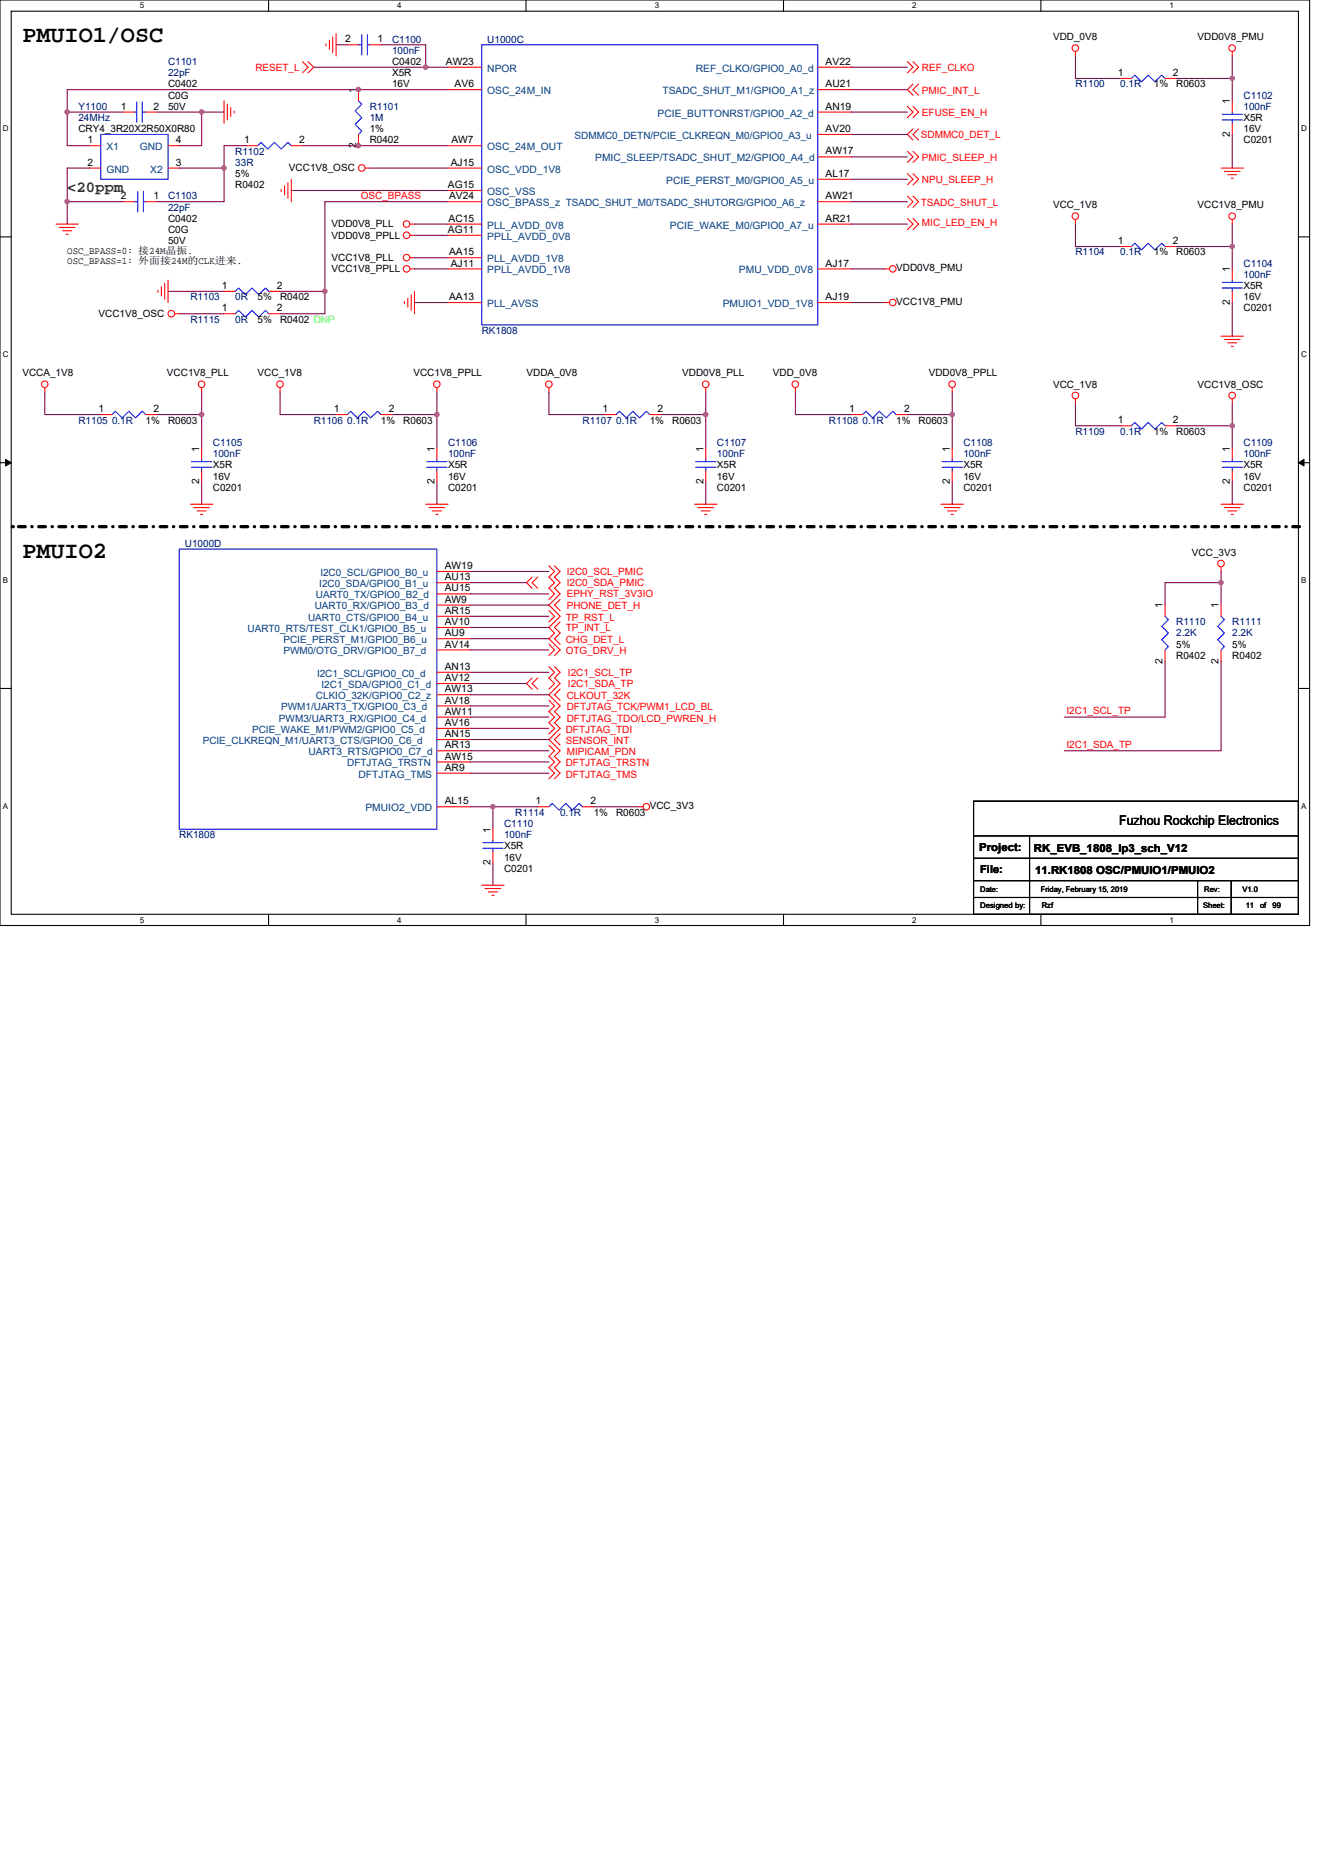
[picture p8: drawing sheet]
<svg xmlns="http://www.w3.org/2000/svg" width="210mm" height="297mm" viewBox="0 0 210 297" stroke-linecap="round" stroke-linejoin="round" font-family="sans-serif">
<path d="M0 0h207.9v146.9h-207.9zM1.8 1.8h204.3v143.3h-204.3z" fill="none" stroke="#000" stroke-width=".17"/>
<g fill="#fff">
<path d="M22.2 .2h.7v1.4h-.7z"/>
<path d="M22.2 145.3h.7v1.4h-.7z"/>
</g>
<path d="M42.6 0v1.8M42.6 145.1v1.8" fill="none" stroke="#000" stroke-width=".17"/>
<g fill="#fff">
<path d="M63.1 .2h.7v1.4h-.7z"/>
<path d="M63.1 145.3h.7v1.4h-.7z"/>
</g>
<path d="M83.5 0v1.8M83.5 145.1v1.8" fill="none" stroke="#000" stroke-width=".17"/>
<g fill="#fff">
<path d="M103.9 .2h.7v1.4h-.7z"/>
<path d="M103.9 145.3h.7v1.4h-.7z"/>
</g>
<path d="M124.4 0v1.8M124.4 145.1v1.8" fill="none" stroke="#000" stroke-width=".17"/>
<g fill="#fff">
<path d="M144.8 .2h.7v1.4h-.7z"/>
<path d="M144.8 145.3h.7v1.4h-.7z"/>
</g>
<path d="M165.2 0v1.8M165.2 145.1v1.8" fill="none" stroke="#000" stroke-width=".17"/>
<g fill="#fff">
<path d="M185.6 .2h.7v1.4h-.7z"/>
<path d="M185.6 145.3h.7v1.4h-.7z"/>
<path d="M.4 19.7h1v1.4h-1z"/>
<path d="M206.5 19.7h.9v1.4h-.9z"/>
<path d="M.4 55.5h1v1.4h-1z"/>
<path d="M206.5 55.5h.9v1.4h-.9z"/>
</g>
<path d="M0 37.6h1.8M206.1 37.6h1.8" fill="none" stroke="#000" stroke-width=".17"/>
<g fill="#fff">
<path d="M.4 91.3h.9v1.5h-.9z"/>
<path d="M206.5 91.3h.9v1.5h-.9z"/>
</g>
<path d="M0 73.4h1.8M206.1 73.4h1.8" fill="none" stroke="#000" stroke-width=".17"/>
<path d="M.9 72.9l.9 .5-.9 .5zM206.1 73.4l.9-.5v1z" fill="#000" stroke="#000" stroke-width=".16"/>
<g fill="#fff">
<path d="M.4 127.1h.9v1.5h-.9z"/>
<path d="M206.5 127.1h.9v1.5h-.9z"/>
</g>
<path d="M0 109.2h1.8M206.1 109.2h1.8M154.5 127.1h51.6v18h-51.6zM154.5 132.6h51.6M154.5 136.2h51.6M154.5 139.7h51.6M163.4 132.6v12.5M190.1 139.7v5.4M195.4 139.7v5.4M154.5 142.4h51.6" fill="none" stroke="#000" stroke-width=".17"/>
<path d="M1.9 83.6h.1M206.2 83.6h-204.3" fill="none" stroke="#000" stroke-width=".53" stroke-dasharray="1.1 1.1 0 1.1"/>
<g fill="none" stroke="#f00" stroke-width=".17">
<path d="M19.6 17.8h1.7M23.1 17.8h1.8M35.6 16v3.6M36.1 16.5v2.5M36.6 17.1v1.4M37.2 17.6v.3M48 9.8l.9 .9-.9 .9M48.9 9.8l.9 .9-.9 .9M51.7 6.9v.4M52.3 6.4v1.4M52.8 5.9v2.5M53.3 5.3v3.6"/>
<path d="M55.1 7.1h1.8M56.9 14.2v1.8M58.7 7.1h1.8M71.1 10.7h5.4M71.1 14.2h5.4M129.8 10.7h5.3M129.8 14.2h5.3M129.8 17.8h5.3M144 9.8l.9 .9-.9 .9M144 16.9l.9 .9-.9 .9M144.9 13.3l-.9 .9 .9 .9M144.9 9.8l.9 .9-.9 .9"/>
<path d="M144.9 16.9l.9 .9-.9 .9M145.8 13.3l-.9 .9 .9 .9M170.7 8.2v.7M177.8 12.4h1.8M184.9 12.4h1.8M195.6 8.2v.7M195.6 16v1.8M195.6 19.6v1.7M8.9 35.6h3.5M9.4 36.1h2.5M9.9 36.6h1.5M10.5 37.2h.3"/>
<path d="M14.2 23.1h1.8M14.2 26.7h1.8M19.6 32h1.7M23.1 32h1.8M26.7 26.7h1.7M26.7 23.1h1.7M39.1 23.1h1.8M44.6 30.1v.3M45.2 29.5v1.4M45.7 29v2.5M46.2 28.4v3.6M46.2 23.1h1.8"/>
<path d="M56.9 21.3v1.8M58 26.7h.7M65.1 37.3h.7M65.1 35.6h.7M71.1 32h5.4M71.1 23.1h5.4M71.1 26.7h5.4M71.1 37.3h5.4M71.1 30.2h5.4M71.1 35.6h5.4M129.8 21.3h5.3M129.8 32h5.3"/>
<path d="M129.8 28.4h5.3M129.8 24.9h5.3M129.8 35.6h5.3M144 24l.9 .9-.9 .9M144 31.1l.9 .9-.9 .9M144 27.6l.9 .8-.9 .9M144 34.7l.9 .9-.9 .8M144.9 20.4l-.9 .9 .9 .9M144.9 24l.9 .9-.9 .9M144.9 31.1l.9 .9-.9 .9M144.9 27.6l.9 .8-.9 .9M144.9 34.7l.9 .9-.9 .8"/>
<path d="M145.8 20.4l-.9 .9 .9 .9M170.7 34.8v.8M177.8 39.1h1.8M184.9 39.1h1.8M193.8 26.7h3.6M194.3 27.2h2.5M194.9 27.7h1.4M195.4 28.3h.3M195.6 34.8v.8M25.1 46.1v.3M25.6 45.5v1.4M26.1 45v2.5"/>
<path d="M26.7 44.4v3.6M27.7 49.8h.7M35.6 46.2h1.7M35.6 49.8h1.7M42.7 46.2h1.7M42.7 49.8h1.7M64.2 47.8v.4M64.7 47.3v1.4M65.1 40.9h.7M65.1 42.7h.7M65.3 46.8v2.5M65.8 46.2v3.6"/>
<path d="M71.1 42.7h5.4M71.1 48h5.4M71.1 40.9h5.4M129.8 42.7h5.3M129.8 48h5.3M140.5 48h.7M140.5 42.7h.7M193.8 53.3h3.6M194.3 53.9h2.5M194.9 54.4h1.4M195.4 54.9h.3M195.6 42.7v1.7"/>
<path d="M195.6 46.2v1.8M7.1 61.5v.7M16 65.8h1.8M23.1 65.8h1.8M32 61.5v.7M32 71.1v1.8M32 74.7v1.8M44.4 61.5v.7M53.3 65.8h1.8M60.5 65.8h1.7M69.3 61.5v.7M69.3 71.1v1.8"/>
<path d="M69.3 74.7v1.8M87.1 61.5v.7M96 65.8h1.8M103.1 65.8h1.8M112 61.5v.7M112 71.1v1.8M112 74.7v1.8M126.2 61.5v.7M135.1 65.8h1.8M142.2 65.8h1.8M151.1 61.5v.7M151.1 71.1v1.8"/>
<path d="M151.1 74.7v1.8M170.7 63.3v.7M177.8 67.6h1.8M184.9 67.6h1.8M195.6 63.3v.7M195.6 71.1v1.8M195.6 74.7v1.8M30.2 80h3.6M30.8 80.5h2.5M31.3 81.1h1.4M31.8 81.6h.4M67.6 80h3.5"/>
<path d="M68.1 80.5h2.5M68.6 81.1h1.5M69.2 81.6h.3M69.3 99.6h5.4M69.3 90.7h5.4M69.3 92.5h5.4M69.3 97.8h5.4M69.3 96h5.4M69.3 94.2h5.4M84.5 91.6l-.9 .9 .9 .8M85.3 91.6l-.8 .9 .8 .8M87.1 89.8l.9 .9-.9 .9 .9 .9-.9 .8 .9 .9-.9 .9"/>
<path d="M87.1 96.9l.9 .9-.9 .9M88 89.8l.9 .9-.9 .9 .9 .9-.9 .8 .9 .9-1.8 1.8 1.8 1.8-1.8 1.8 .9 .9-.9 .8 1.8 1.8-.9 .9M88.9 98.7l-.9 .9 .9 .9-.9 .8 .9 .9M88.9 95.1l-.9 .9 .9 .9M110.2 80h3.6M110.8 80.5h2.5M111.3 81.1h1.4M111.8 81.6h.4M149.4 80h3.5M149.9 80.5h2.5M150.4 81.1h1.4M151 81.6h.3"/>
<path d="M184.9 96v1.8M193.8 90v.7M193.8 80h3.6M193.8 96v1.8M194.3 80.5h2.5M194.9 81.1h1.4M195.4 81.6h.3M69.3 110.2h5.4M69.3 101.3h5.4M69.3 108.5h5.4M69.3 103.1h5.4M69.3 112h5.4"/>
<path d="M69.3 115.6h5.4M69.3 113.8h5.4M69.3 106.7h5.4M69.3 117.3h5.4M69.3 119.1h5.4M84.5 107.6l-.9 .9 .9 .8M85.3 107.6l-.8 .9 .8 .8M87.1 111.1l.9 .9-.9 .9 .9 .9-.9 .9 .9 .9-.9 .9M87.1 105.8l.9 .9-.9 .9 .9 .9-.9 .8M87.1 118.2l.9 .9-.9 .9 .9 .9-.9 .9 .9 .9-.9 .9M87.1 102.2l.9 .9-.9 .9M88 105.8l.9 .9-.9 .9 .9 .9-1.8 1.7 1.8 1.8-.9 .9 .9 .9-.9 .9 .9 .9-1.8 1.7 1.8 1.8-.9 .9 .9 .9-.9 .9 .9 .9-.9 .9"/>
<path d="M88.9 109.3l-.9 .9 .9 .9M88.9 116.5l-.9 .8 .9 .9M184.9 103.1v1.8M193.8 103.1v1.8M69.3 120.9h5.4M69.3 122.7h5.4M69.3 128h5.4M78.2 131.6v1.7M78.2 135.1v1.8M85.3 128h1.8M92.5 128h1.7M101.3 128h.8"/>
<path d="M76.5 140.5h3.5M77 141h2.5M77.5 141.5h1.5M78.1 142.1h.3"/>
<circle cx="170.7" cy="7.6" r=".52"/>
<circle cx="195.6" cy="7.6" r=".52"/>
<circle cx="57.4" cy="26.7" r=".52"/>
<circle cx="64.5" cy="37.3" r=".52"/>
<circle cx="64.5" cy="35.5" r=".52"/>
<circle cx="170.7" cy="34.3" r=".52"/>
<circle cx="195.6" cy="34.3" r=".52"/>
<circle cx="27.2" cy="49.8" r=".52"/>
<circle cx="64.5" cy="40.9" r=".52"/>
<circle cx="64.5" cy="42.7" r=".52"/>
<circle cx="141.7" cy="48" r=".52"/>
<circle cx="141.7" cy="42.7" r=".52"/>
<circle cx="7.1" cy="61" r=".52"/>
<circle cx="32" cy="61" r=".52"/>
<circle cx="44.4" cy="61" r=".52"/>
<circle cx="69.3" cy="61" r=".52"/>
<circle cx="87.1" cy="61" r=".52"/>
<circle cx="112" cy="61" r=".52"/>
<circle cx="126.2" cy="61" r=".52"/>
<circle cx="151.1" cy="61" r=".52"/>
<circle cx="170.7" cy="62.7" r=".52"/>
<circle cx="195.6" cy="62.7" r=".52"/>
<circle cx="193.8" cy="89.4" r=".52"/>
<circle cx="102.6" cy="128" r=".52"/>
</g>
<g fill="none" stroke="#00f" stroke-width=".17">
<path d="M21.3 17.8h.4M21.7 16.2v3.2M22.6 16.2v3.2M22.6 17.8h.5M56.9 16l.5 .5-1 1.1 1 1.1-1 1 1 1.1-.5 .5M56.9 7.1h.5M57.4 5.5v3.2M58.3 7.1h.4M58.3 5.5v3.2M76.5 7.1h53.3v44.5h-53.3zM179.6 12.4l.5-.5 1.1 1.1 1-1.1 1.1 1.1 1.1-1.1 .5 .5M194 19h3.2"/>
<path d="M194 18.1h3.2M195.6 17.8v.3M195.6 19v.6M16 21.3h10.7v7.1h-10.7zM21.3 32h.6M21.9 30.4v3.2M22.8 30.4v3.2M22.8 32h.3M40.9 23.1l.5-.5 1.1 1 1.1-1 1 1 1.1-1 .5 .5M179.6 39.1l.5-.5 1.1 1 1-1 1.1 1 1.1-1 .5 .5M37.3 46.2l.6-.5 1 1.1 1.1-1.1 1.1 1.1 1-1.1 .6 .5M37.3 49.8l.6-.5 1 1 1.1-1 1.1 1 1-1 .6 .5"/>
<path d="M194 45.7h3.2M194 44.8h3.2M195.6 44.4v.4M195.6 45.7v.5M17.8 65.8l.5-.5 1.1 1 1-1 1.1 1 1.1-1 .5 .5M30.4 74.1h3.2M30.4 73.3h3.2M32 72.9v.4M32 74.1v.6M55.1 65.8l.5-.5 1.1 1 1.1-1 1 1 1.1-1 .6 .5M67.7 74.1h3.3M67.7 73.3h3.3"/>
<path d="M69.3 72.9v.4M69.3 74.1v.6M97.8 65.8l.5-.5 1.1 1 1.1-1 1 1 1.1-1 .5 .5M110.4 74.1h3.2M110.4 73.3h3.2M112 72.9v.4M112 74.1v.6M136.9 65.8l.5-.5 1.1 1 1.1-1 1 1 1.1-1 .5 .5M149.5 74.1h3.2M149.5 73.3h3.2M151.1 72.9v.4M151.1 74.1v.6"/>
<path d="M179.6 67.6l.5-.6 1.1 1.1 1-1.1 1.1 1.1 1.1-1.1 .5 .6M194 74.1h3.2M194 73.3h3.2M195.6 72.9v.4M195.6 74.1v.6M28.4 87.1h40.9v44.5h-40.9zM184.9 97.8l.5 .5-1 1.1 1 1.1-1 1 1 1.1-.5 .5M193.8 97.8l.5 .5-1 1.1 1 1.1-1 1 1 1.1-.5 .5M76.6 134.6h3.2M76.6 133.7h3.2M78.2 133.3v.4M78.2 134.6v.5"/>
<path d="M87.1 128l.6-.5 1 1 1.1-1 1 1 1.1-1 .6 .5"/>
</g>
<g fill="none" stroke="#800040" stroke-width=".17">
<path d="M10.7 17.8v5.3h3.5M10.7 17.8h8.9M24.9 17.8h7.1M32 17.8v5.3h-3.6M32 17.8h3.6M49.8 10.7h17.8M53.3 7.1h1.8M60.5 7.1h7.1v3.6M67.6 10.7h3.5M71.1 14.2h-60.4v3.6M135.1 14.2h8.9M135.1 10.7h8.9"/>
<path d="M135.1 17.8h8.9M170.7 8.9v3.5h7.1M186.7 12.4h8.9M195.6 8.9v7.1M10.7 32h8.9M10.7 32v3.6M14.2 26.7h-3.5v5.3M28.4 26.7h7.2M35.6 26.7v5.3h-10.7M39.1 23.1h-3.5v3.6M46.2 30.2h24.9M48 23.1h23.1"/>
<path d="M58.7 26.7h12.4M65.8 35.6h5.3M65.8 37.3h5.3M71.1 32h-19.5v14.2M135.1 32h8.9M135.1 24.9h8.9M135.1 21.3h8.9M135.1 28.4h8.9M135.1 35.6h8.9M170.7 35.6v3.5h7.1M186.7 39.1h8.9M195.6 21.3v5.4"/>
<path d="M195.6 35.6v7.1M26.7 46.2h8.9M28.4 49.8h7.2M44.5 46.2h7.1M51.6 46.2v3.6h-7.1M65.8 48h5.3M65.8 40.9h5.3M65.8 42.7h5.3M135.1 42.7h5.4M135.1 48h5.4M195.6 48v5.3M7.1 62.2v3.6h8.9"/>
<path d="M24.9 65.8h7.1M32 76.5v3.5M32 62.2v8.9M44.4 62.2v3.6h8.9M62.2 65.8h7.1M69.3 65.8v5.3M69.3 62.2v3.6M69.3 76.5v3.5M87.1 62.2v3.6h8.9M104.9 65.8h7.1M112 62.2v8.9M112 76.5v3.5"/>
<path d="M126.2 62.2v3.6h8.9M144 65.8h7.1M151.1 76.5v3.5M151.1 62.2v8.9M170.7 64v3.6h7.1M186.7 67.6h8.9M195.6 76.5v3.5M195.6 64v7.1M74.7 92.5h8.9M74.7 90.7h12.4M74.7 97.8h12.4M74.7 96h12.4"/>
<path d="M74.7 94.2h12.4M74.7 99.6h12.4M193.8 90.7v1.8M193.8 92.5h-8.9v3.5M193.8 92.5v3.5M74.7 108.5h8.9M74.7 115.6h12.4M74.7 106.7h12.4M74.7 117.3h12.4M74.7 110.2h12.4M74.7 113.8h12.4M74.7 103.1h12.4"/>
<path d="M74.7 119.1h12.4M74.7 101.3h12.4M74.7 112h12.4M184.9 104.9v8.9h-16M193.8 104.9v14.2h-24.9M74.7 120.9h12.4M74.7 122.7h12.4M74.7 128h3.5M78.2 136.9v3.6M78.2 128v3.6M78.2 128h7.1M94.2 128h7.1"/>
</g>
<g fill="#f0f" stroke="#f0f" stroke-width=".17">
<circle cx="56.9" cy="14.2" r=".35"/>
<circle cx="10.7" cy="17.8" r=".35"/>
<circle cx="10.7" cy="32" r=".35"/>
<circle cx="56.9" cy="23.1" r=".35"/>
<circle cx="32" cy="17.8" r=".35"/>
<circle cx="67.6" cy="10.7" r=".35"/>
<circle cx="35.5" cy="26.7" r=".35"/>
<circle cx="195.6" cy="12.4" r=".35"/>
<circle cx="195.6" cy="39.1" r=".35"/>
<circle cx="78.2" cy="128" r=".35"/>
<circle cx="193.8" cy="92.4" r=".35"/>
<circle cx="32" cy="65.8" r=".35"/>
<circle cx="195.6" cy="67.6" r=".35"/>
<circle cx="112" cy="65.8" r=".35"/>
<circle cx="151.1" cy="65.8" r=".35"/>
<circle cx="69.3" cy="65.8" r=".35"/>
<circle cx="51.5" cy="46.2" r=".35"/>
</g>
<g font-size="3.7">
<text x="3.6" y="6.7">PMUIO1/OSC</text>
<text x="3.6" y="88.5">PMUIO2</text>
</g>
<text font-size="2.5" fill="#008000" x="10.7" y="30.5">&lt;20ppm</text>
<text font-size="2.1" x="177.6" y="131">Fuzhou Rockchip Electronics</text>
<g font-size="1.8">
<text x="155.4" y="135">Project:</text>
<text x="164.1" y="135.1">RK_EVB_1808_lp3_sch_V12</text>
<text x="155.6" y="138.5">File:</text>
<text x="164.3" y="138.7">11.RK1808 OSC/PMUIO1/PMUIO2</text>
</g>
<g font-size="1.6" fill="#000080">
<text x="26.7" y="10.3">C1101</text>
<text x="62.2" y="6.8">C1100</text>
<text x="62.2" y="8.5">100nF</text>
<text x="77.3" y="6.8">U1000C</text>
<text x="12.4" y="17.4">Y1100</text>
<text x="26.7" y="12.1">22pF</text>
<text x="58.7" y="17.4">R1101</text>
<text x="170.7" y="13.9">R1100</text>
<text x="177.8" y="13.9">0.1R</text>
<text x="197.4" y="15.6">C1102</text>
<text x="197.4" y="17.4">100nF</text>
<text x="12.4" y="19.2">24MHz</text>
<text x="58.7" y="19.2">1M</text>
<text x="37.3" y="24.5">R1102</text>
<text x="37.3" y="26.3">33R</text>
<text x="26.7" y="31.6">C1103</text>
<text x="26.7" y="33.4">22pF</text>
<text x="170.7" y="40.5">R1104</text>
<text x="177.8" y="40.5">0.1R</text>
<text x="30.2" y="47.6">R1103</text>
<text x="37.3" y="47.6">0R</text>
<text x="197.4" y="42.3">C1104</text>
<text x="197.4" y="44.1">100nF</text>
<text x="30.2" y="51.2">R1115</text>
<text x="37.3" y="51.2">0R</text>
<text x="76.5" y="53">RK1808</text>
<text x="12.4" y="67.2">R1105 0.1R</text>
<text x="33.8" y="70.8">C1105</text>
<text x="49.8" y="67.2">R1106 0.1R</text>
<text x="71.1" y="70.8">C1106</text>
<text x="92.5" y="67.2">R1107 0.1R</text>
<text x="113.8" y="70.8">C1107</text>
<text x="131.6" y="67.2">R1108 0.1R</text>
<text x="152.9" y="70.8">C1108</text>
<text x="170.7" y="69">R1109</text>
<text x="177.8" y="69">0.1R</text>
<text x="197.4" y="70.8">C1109</text>
<text x="33.8" y="72.5">100nF</text>
<text x="71.1" y="72.5">100nF</text>
<text x="113.8" y="72.5">100nF</text>
<text x="152.9" y="72.5">100nF</text>
<text x="197.4" y="72.5">100nF</text>
<text x="29.3" y="86.8">U1000D</text>
<text x="186.7" y="99.2">R1110</text>
<text x="186.7" y="101">2.2K</text>
<text x="195.6" y="99.2">R1111</text>
<text x="195.6" y="101">2.2K</text>
<text x="80" y="131.2">C1110</text>
<text x="81.8" y="129.4">R1114</text>
<text x="88.9" y="129.4">0.1R</text>
<text x="28.4" y="133">RK1808</text>
<text x="80" y="133">100nF</text>
</g>
<g font-size="1.6" fill="#f00">
<text x="40.5" y="11.2">RESET_L</text>
<text x="146.3" y="11.2">REF_CLKO</text>
<text x="146.3" y="14.9">PMIC_INT_L</text>
<text x="146.2" y="21.9">SDMMC0_DET_L</text>
<text x="146.3" y="18.5">EFUSE_EN_H</text>
<text x="146.3" y="25.6">PMIC_SLEEP_H</text>
<text x="146.3" y="29">NPU_SLEEP_H</text>
<text x="57.3" y="31.5">OSC_BPASS</text>
<text x="146.2" y="32.7">TSADC_SHUT_L</text>
<text x="146.3" y="35.9">MIC_LED_EN_H</text>
<text x="90" y="91.2">I2C0_SCL_PMIC</text>
<text x="90" y="93">I2C0_SDA_PMIC</text>
<text x="90" y="94.8">EPHY_RST_3V3IO</text>
<text x="89.8" y="100.1">TP_INT_L</text>
<text x="89.8" y="98.5">TP_RST_L</text>
<text x="90" y="96.7">PHONE_DET_H</text>
<text x="89.8" y="102">CHG_DET_L</text>
<text x="89.8" y="103.8">OTG_DRV_H</text>
<text x="90.1" y="107.2">I2C1_SCL_TP</text>
<text x="90" y="110.9">CLKOUT_32K</text>
<text x="90" y="112.7">DFTJTAG_TCK/PWM1_LCD_BL</text>
<text x="90.1" y="109">I2C1_SDA_TP</text>
<text x="169.3" y="113.3">I2C1_SCL_TP</text>
<text x="89.8" y="116.3">DFTJTAG_TDI</text>
<text x="89.8" y="118">SENSOR_INT</text>
<text x="90" y="114.5">DFTJTAG_TDO/LCD_PWREN_H</text>
<text x="90" y="119.8">MIPICAM_PDN</text>
<text x="169.3" y="118.7">I2C1_SDA_TP</text>
<text x="89.8" y="121.6">DFTJTAG_TRSTN</text>
<text x="89.8" y="123.4">DFTJTAG_TMS</text>
</g>
<g font-size="1.6">
<text x="54.8" y="6.7">2</text>
<text x="59.9" y="6.7">1</text>
<text x="62.2" y="10.3">C0402</text>
<text x="70.8" y="10.3">AW23</text>
<text x="131" y="10.3">AV22</text>
<text x="167.1" y="6.4">VDD_0V8</text>
<text x="190.1" y="6.4">VDD0V8_PMU</text>
<text x="19.2" y="17.4">1</text>
<text x="24.4" y="17.4">2</text>
<text x="26.7" y="13.9">C0402</text>
<text x="26.7" y="15.6">C0G</text>
<text x="26.7" y="17.4">50V</text>
<text x="56.5" y="14.8" transform="rotate(-90 56.5 14.8)">1</text>
<text x="62.2" y="12.1">X5R</text>
<text x="62.2" y="13.9">16V</text>
<text x="72.2" y="13.8">AV6</text>
<text x="131" y="13.8">AU21</text>
<text x="131" y="17.4">AN19</text>
<text x="177.4" y="12.1">1</text>
<text x="183.1" y="13.9">1%</text>
<text x="186.2" y="12.1">2</text>
<text x="186.7" y="13.9">R0603</text>
<text x="195.2" y="16.5" transform="rotate(-90 195.2 16.5)">1</text>
<text x="12.4" y="21">CRY4_3R20X2R50X0R80</text>
<text x="13.9" y="22.7">1</text>
<text x="27.9" y="22.7">4</text>
<text x="38.8" y="22.7">1</text>
<text x="47.5" y="22.7">2</text>
<text x="56.5" y="23.5" transform="rotate(-90 56.5 23.5)">2</text>
<text x="58.7" y="22.8">R0402</text>
<text x="58.7" y="21">1%</text>
<text x="71.6" y="22.7">AW7</text>
<text x="131" y="21">AV20</text>
<text x="195.2" y="21.7" transform="rotate(-90 195.2 21.7)">2</text>
<text x="197.4" y="22.8">C0201</text>
<text x="197.4" y="19.2">X5R</text>
<text x="197.4" y="21">16V</text>
<text x="13.9" y="26.3">2</text>
<text x="27.9" y="26.3">3</text>
<text x="37.3" y="29.9">R0402</text>
<text x="37.3" y="28.1">5%</text>
<text x="45.9" y="27.2">VCC1V8_OSC</text>
<text x="71.1" y="29.8">AG15</text>
<text x="71.5" y="26.3">AJ15</text>
<text x="131" y="28.1">AL17</text>
<text x="131" y="24.5">AW17</text>
<text x="19.2" y="31.6">2</text>
<text x="24.4" y="31.6">1</text>
<text x="26.7" y="35.2">C0402</text>
<text x="71.2" y="35.2">AC15</text>
<text x="71.3" y="31.6">AV24</text>
<text x="131" y="31.6">AW21</text>
<text x="131" y="35.2">AR21</text>
<text x="167.1" y="33.1">VCC_1V8</text>
<text x="190.1" y="33.1">VCC1V8_PMU</text>
<text x="10.7" y="42">OSC_BPASS=1: 外面接24M的CLK进来.</text>
<text x="10.7" y="40.4">OSC_BPASS=0: 接24M晶振.</text>
<text x="26.7" y="37">C0G</text>
<text x="26.7" y="38.8">50V</text>
<text x="52.6" y="36.1">VDD0V8_PLL</text>
<text x="52.6" y="41.4">VCC1V8_PLL</text>
<text x="52.6" y="37.9">VDD0V8_PPLL</text>
<text x="71.1" y="37">AG11</text>
<text x="71.3" y="40.5">AA15</text>
<text x="177.4" y="38.7">1</text>
<text x="183.1" y="40.5">1%</text>
<text x="186.2" y="38.7">2</text>
<text x="186.7" y="40.5">R0603</text>
<text x="35.2" y="45.8">1</text>
<text x="40.9" y="47.6">5%</text>
<text x="43.9" y="45.8">2</text>
<text x="44.5" y="47.6">R0402</text>
<text x="52.6" y="43.2">VCC1V8_PPLL</text>
<text x="71.3" y="47.6">AA13</text>
<text x="71.5" y="42.3">AJ11</text>
<text x="131" y="42.3">AJ17</text>
<text x="131" y="47.6">AJ19</text>
<text x="142.2" y="43">VDD0V8_PMU</text>
<text x="195.2" y="43.2" transform="rotate(-90 195.2 43.2)">1</text>
<text x="197.4" y="45.9">X5R</text>
<text x="197.4" y="47.6">16V</text>
<text x="15.6" y="50.3">VCC1V8_OSC</text>
<text x="35.2" y="49.4">1</text>
<text x="40.9" y="51.2">5%</text>
<text x="43.9" y="49.4">2</text>
<text x="44.5" y="51.2">R0402 DNP</text>
<text x="142.2" y="48.4">VCC1V8_PMU</text>
<text x="195.2" y="48.4" transform="rotate(-90 195.2 48.4)">2</text>
<text x="197.4" y="49.4">C0201</text>
<text x="3.6" y="59.7">VCCA_1V8</text>
<text x="26.5" y="59.7">VCC1V8_PLL</text>
<text x="40.9" y="59.7">VCC_1V8</text>
<text x="65.6" y="59.7">VCC1V8_PPLL</text>
<text x="83.6" y="59.7">VDDA_0V8</text>
<text x="108.3" y="59.7">VDD0V8_PLL</text>
<text x="122.7" y="59.7">VDD_0V8</text>
<text x="147.4" y="59.7">VDD0V8_PPLL</text>
<text x="15.6" y="65.4">1</text>
<text x="24.4" y="65.4">2</text>
<text x="53" y="65.4">1</text>
<text x="61.7" y="65.4">2</text>
<text x="95.7" y="65.4">1</text>
<text x="104.4" y="65.4">2</text>
<text x="134.8" y="65.4">1</text>
<text x="143.5" y="65.4">2</text>
<text x="167.1" y="61.5">VCC_1V8</text>
<text x="190.1" y="61.5">VCC1V8_OSC</text>
<text x="23.1" y="67.2">1%</text>
<text x="26.7" y="67.2">R0603</text>
<text x="31.6" y="71.6" transform="rotate(-90 31.6 71.6)">1</text>
<text x="60.5" y="67.2">1%</text>
<text x="64" y="67.2">R0603</text>
<text x="69" y="71.6" transform="rotate(-90 69 71.6)">1</text>
<text x="103.1" y="67.2">1%</text>
<text x="106.7" y="67.2">R0603</text>
<text x="111.6" y="71.6" transform="rotate(-90 111.6 71.6)">1</text>
<text x="142.2" y="67.2">1%</text>
<text x="145.8" y="67.2">R0603</text>
<text x="150.7" y="71.6" transform="rotate(-90 150.7 71.6)">1</text>
<text x="177.4" y="67.2">1</text>
<text x="183.1" y="69">1%</text>
<text x="186.2" y="67.2">2</text>
<text x="186.7" y="69">R0603</text>
<text x="195.2" y="71.6" transform="rotate(-90 195.2 71.6)">1</text>
<text x="31.6" y="76.8" transform="rotate(-90 31.6 76.8)">2</text>
<text x="33.8" y="77.9">C0201</text>
<text x="33.8" y="74.3">X5R</text>
<text x="33.8" y="76.1">16V</text>
<text x="69" y="76.8" transform="rotate(-90 69 76.8)">2</text>
<text x="71.1" y="77.9">C0201</text>
<text x="71.1" y="74.3">X5R</text>
<text x="71.1" y="76.1">16V</text>
<text x="111.6" y="76.8" transform="rotate(-90 111.6 76.8)">2</text>
<text x="113.8" y="77.9">C0201</text>
<text x="113.8" y="74.3">X5R</text>
<text x="113.8" y="76.1">16V</text>
<text x="150.7" y="76.8" transform="rotate(-90 150.7 76.8)">2</text>
<text x="152.9" y="77.9">C0201</text>
<text x="152.9" y="74.3">X5R</text>
<text x="152.9" y="76.1">16V</text>
<text x="195.2" y="76.8" transform="rotate(-90 195.2 76.8)">2</text>
<text x="197.4" y="77.9">C0201</text>
<text x="197.4" y="74.3">X5R</text>
<text x="197.4" y="76.1">16V</text>
<text x="189.2" y="88.2">VCC_3V3</text>
<text x="70.6" y="90.3">AW19</text>
<text x="70.6" y="92.1">AU13</text>
<text x="70.6" y="95.6">AW9</text>
<text x="70.6" y="93.9">AU15</text>
<text x="70.6" y="99.2">AV10</text>
<text x="70.6" y="101">AU9</text>
<text x="70.6" y="97.4">AR15</text>
<text x="184.5" y="96.5" transform="rotate(-90 184.5 96.5)">1</text>
<text x="193.4" y="96.5" transform="rotate(-90 193.4 96.5)">1</text>
<text x="70.6" y="102.7">AV14</text>
<text x="70.6" y="106.3">AN13</text>
<text x="184.5" y="105.3" transform="rotate(-90 184.5 105.3)">2</text>
<text x="186.7" y="104.5">R0402</text>
<text x="186.7" y="102.8">5%</text>
<text x="193.4" y="105.3" transform="rotate(-90 193.4 105.3)">2</text>
<text x="195.6" y="104.5">R0402</text>
<text x="195.6" y="102.8">5%</text>
<text x="70.6" y="109.9">AW13</text>
<text x="70.6" y="108.1">AV12</text>
<text x="70.6" y="111.6">AV18</text>
<text x="70.6" y="113.4">AW11</text>
<text x="70.6" y="115.2">AV16</text>
<text x="70.6" y="117">AN15</text>
<text x="70.6" y="118.7">AR13</text>
<text x="70.6" y="120.5">AW15</text>
<text x="70.6" y="122.3">AR9</text>
<text x="70.6" y="127.6">AL15</text>
<text x="85" y="127.6">1</text>
<text x="93.7" y="127.6">2</text>
<text x="94.2" y="129.4">1%</text>
<text x="97.8" y="129.4">R0603</text>
<text x="103.1" y="128.4">VCC_3V3</text>
<text x="77.9" y="137.3" transform="rotate(-90 77.9 137.3)">2</text>
<text x="77.9" y="132.1" transform="rotate(-90 77.9 132.1)">1</text>
<text x="80" y="134.8">X5R</text>
<text x="80" y="136.5">16V</text>
<text x="80" y="138.3">C0201</text>
</g>
<g font-size="1.6" fill="#004080">
<text x="77.3" y="11.4">NPOR</text>
<text x="110.4" y="11.4">REF_CLKO/GPIO0_A0_d</text>
<text x="77.3" y="14.9">OSC_24M_IN</text>
<text x="105.1" y="14.9">TSADC_SHUT_M1/GPIO0_A1_z</text>
<text x="16.9" y="23.8">X1</text>
<text x="22.2" y="23.8">GND</text>
<text x="77.3" y="23.8">OSC_24M_OUT</text>
<text x="91.2" y="22">SDMMC0_DETN/PCIE_CLKREQN_M0/GPIO0_A3_u</text>
<text x="104.4" y="18.5">PCIE_BUTTONRST/GPIO0_A2_d</text>
<text x="16.9" y="27.4">GND</text>
<text x="23.9" y="27.4">X2</text>
<text x="77.3" y="27.4">OSC_VDD_1V8</text>
<text x="94.5" y="25.6">PMIC_SLEEP/TSADC_SHUT_M2/GPIO0_A4_d</text>
<text x="105.7" y="29.2">PCIE_PERST_M0/GPIO0_A5_u</text>
<text x="77.3" y="32.7">OSC_BPASS_z TSADC_SHUT_M0/TSADC_SHUTORG/GPIO0_A6_z</text>
<text x="77.3" y="30.9">OSC_VSS</text>
<text x="77.3" y="38.1">PPLL_AVDD_0V8</text>
<text x="77.3" y="41.6">PLL_AVDD_1V8</text>
<text x="77.3" y="36.3">PLL_AVDD_0V8</text>
<text x="106.3" y="36.3">PCIE_WAKE_M0/GPIO0_A7_u</text>
<text x="77.3" y="43.4">PPLL_AVDD_1V8</text>
<text x="117.3" y="43.4">PMU_VDD_0V8</text>
<text x="77.3" y="48.7">PLL_AVSS</text>
<text x="114.7" y="48.7">PMUIO1_VDD_1V8</text>
<text x="50.1" y="94.9">UART0_TX/GPIO0_B2_d</text>
<text x="50.7" y="93.2">I2C0_SDA/GPIO0_B1_u</text>
<text x="50.8" y="91.4">I2C0_SCL/GPIO0_B0_u</text>
<text x="39.3" y="100.3">UART0_RTS/TEST_CLK1/GPIO0_B5_u</text>
<text x="48.9" y="98.5">UART0_CTS/GPIO0_B4_u</text>
<text x="50" y="96.7">UART0_RX/GPIO0_B3_d</text>
<text x="45" y="102">PCIE_PERST_M1/GPIO0_B6_u</text>
<text x="45" y="103.8">PWM0/OTG_DRV/GPIO0_B7_d</text>
<text x="50.3" y="107.4">I2C1_SCL/GPIO0_C0_d</text>
<text x="44.6" y="112.7">PWM1/UART3_TX/GPIO0_C3_d</text>
<text x="50.1" y="110.9">CLKIO_32K/GPIO0_C2_z</text>
<text x="51" y="109.2">I2C1_SDA/GPIO0_C1_d</text>
<text x="32.2" y="118">PCIE_CLKREQN_M1/UART3_CTS/GPIO0_C6_d</text>
<text x="40" y="116.3">PCIE_WAKE_M1/PWM2/GPIO0_C5_d</text>
<text x="44.3" y="114.5">PWM3/UART3_RX/GPIO0_C4_d</text>
<text x="49" y="119.8">UART3_RTS/GPIO0_C7_d</text>
<text x="55.1" y="121.6">DFTJTAG_TRSTN</text>
<text x="56.9" y="123.4">DFTJTAG_TMS</text>
<text x="58" y="128.7">PMUIO2_VDD</text>
</g>
<g font-size="1.3">
<text x="22.2" y="1.3">5</text>
<text x="63.1" y="1.3">4</text>
<text x="103.9" y="1.3">3</text>
<text x="144.8" y="1.3">2</text>
<text x="185.6" y="1.3">1</text>
<text x=".4" y="20.8">D</text>
<text x="206.5" y="20.8">D</text>
<text x=".4" y="56.6">C</text>
<text x="206.5" y="56.6">C</text>
<text x=".4" y="92.5">B</text>
<text x="206.5" y="92.5">B</text>
<text x=".4" y="128.3">A</text>
<text x="206.5" y="128.3">A</text>
<text x="22.2" y="146.4">5</text>
<text x="63.1" y="146.4">4</text>
<text x="103.9" y="146.4">3</text>
<text x="144.8" y="146.4">2</text>
<text x="185.6" y="146.4">1</text>
</g>
<g font-size="1.2">
<text x="155.6" y="141.6">Date:</text>
<text x="165.2" y="141.6">Friday, February 15, 2019</text>
<text x="191.1" y="141.6">Rev:</text>
<text x="197.2" y="141.6">V1.0</text>
<text x="155.6" y="144.1">Designed by:</text>
<text x="165.4" y="144.1">Rzf</text>
<text x="191" y="144.1">Sheet:</text>
<text x="197.7" y="144.1">11</text>
<text x="200" y="144.1">of</text>
<text x="202" y="144.1">99</text>
</g>
</svg>
